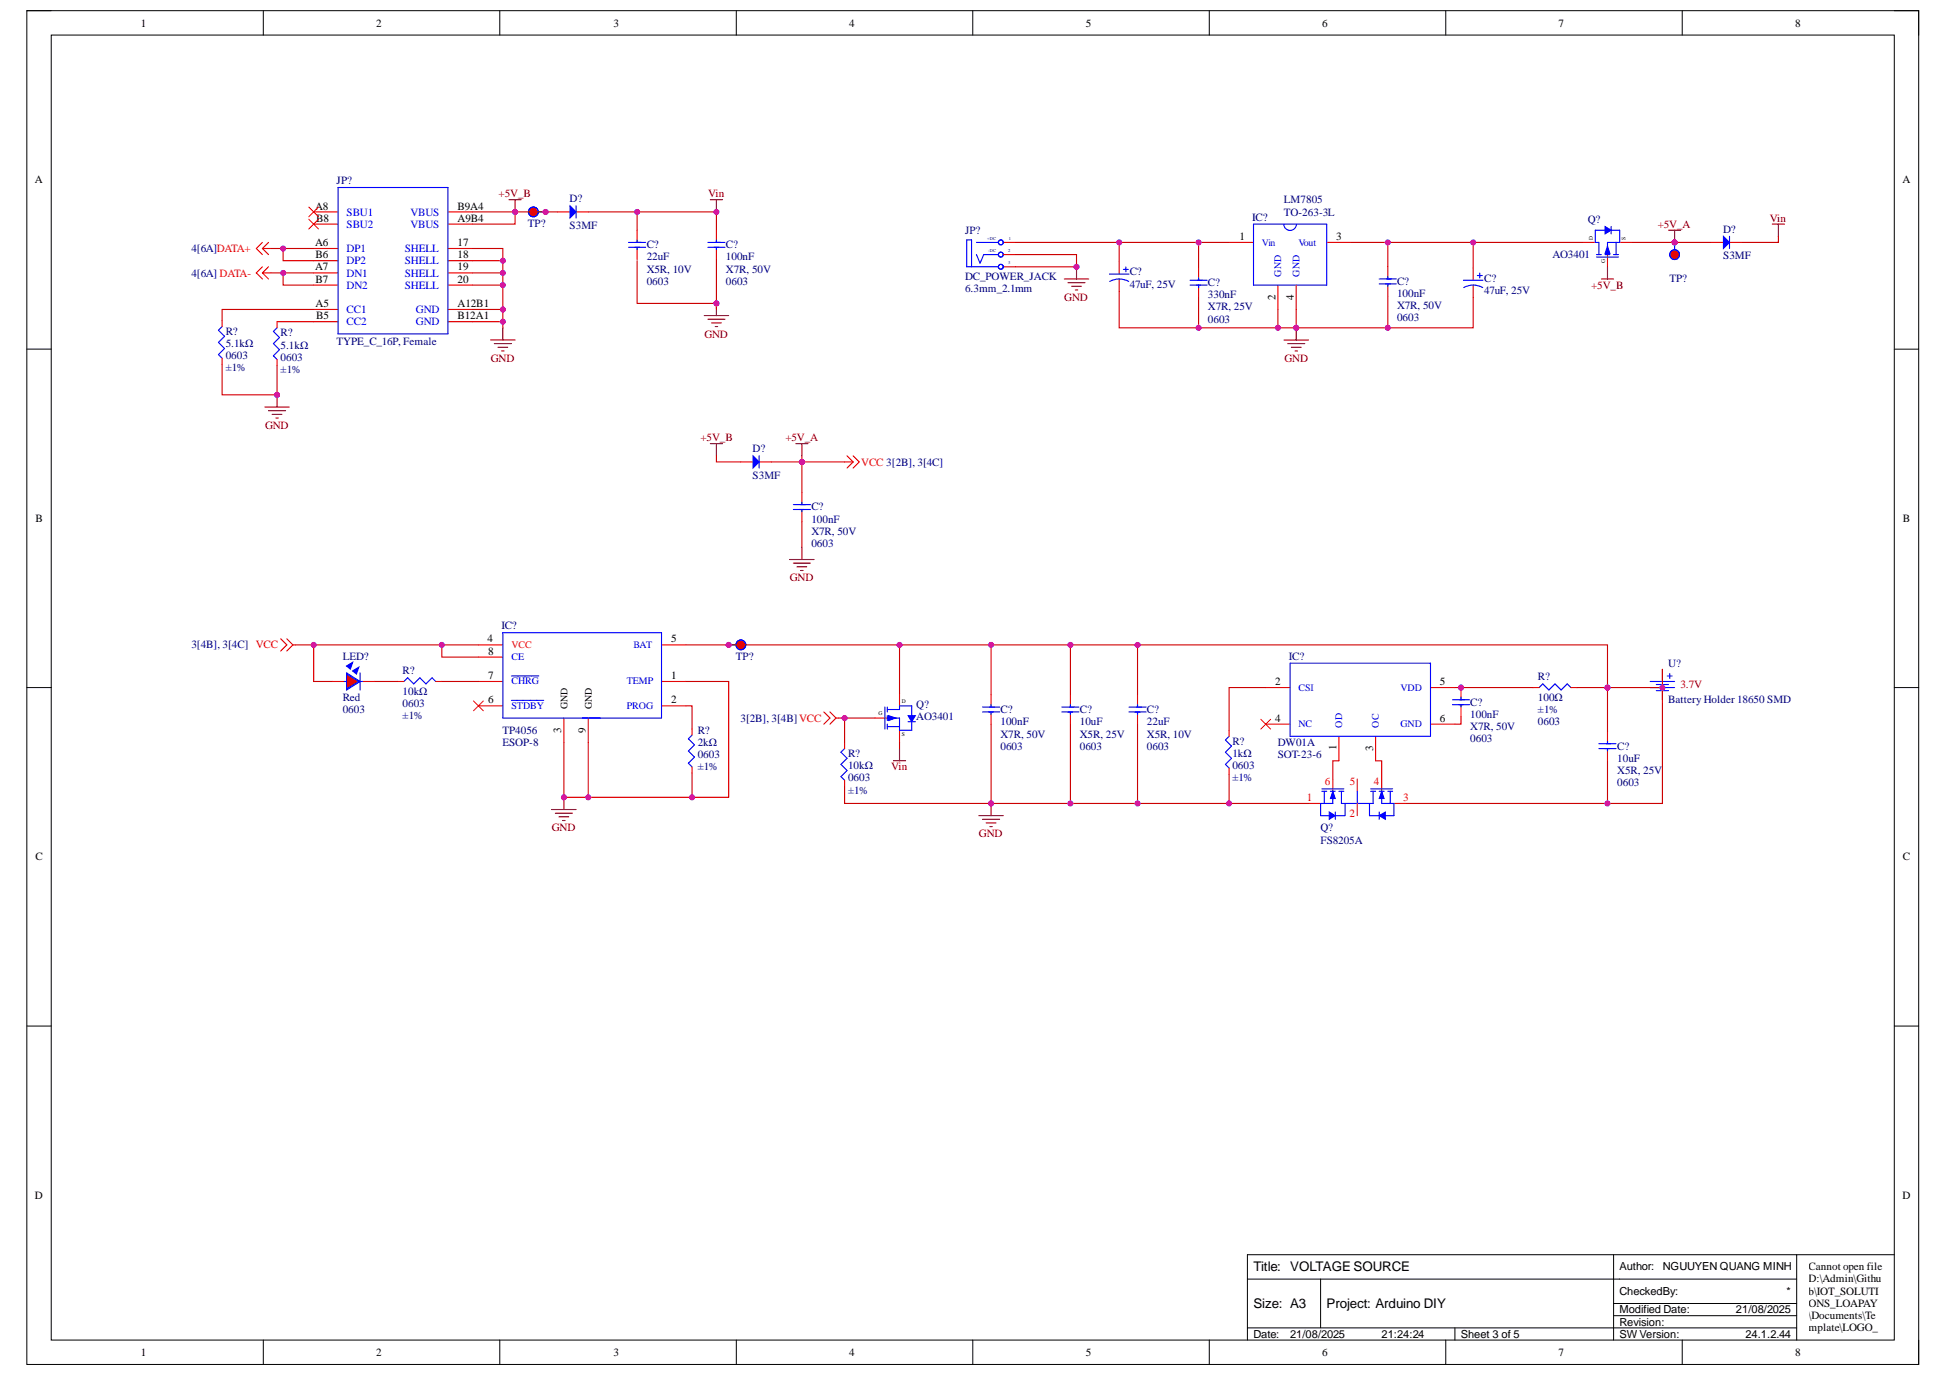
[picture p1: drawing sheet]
<svg xmlns="http://www.w3.org/2000/svg" width="297mm" height="210mm" viewBox="0 0 297 210" stroke-linecap="round" stroke-linejoin="round" font-family="sans-serif">
<path d="M4.1 1.6h288.5v206.4h-288.5z" fill="none" stroke="#000" stroke-width=".15"/>
<path d="M7.8 5.3h281v199h-281z" fill-rule="evenodd" fill="#fff"/>
<g fill="none" stroke="#000" stroke-width=".15">
<path d="M4.1 1.6h3.7M7.8 5.3h281v199h-281zM40.1 1.6v3.7M76.2 1.6v3.7M112.3 1.6v3.7M148.3 1.6v3.7M184.4 1.6v3.7M220.5 1.6v3.7M256.5 1.6v3.7M288.8 1.6h3.8v3.7M4.1 53.2h3.7M288.8 53.2h3.8"/>
<path d="M4.1 104.8h3.7M288.8 104.8h3.8M4.1 156.4h3.7M288.8 156.4h3.8M190.2 195h83.8M201.4 195v7.4M246 198.7h28M246 191.3v13M274 191.3v13M288.8 191.3h-98.6v13M40.1 204.3v3.7M76.2 204.3v3.7"/>
<path d="M112.3 204.3v3.7M148.3 204.3v3.7M184.4 204.3v3.7M190.2 202.4h83.8M220.5 204.3v3.7M221.8 202.4v1.9M246 200.6h28M256.5 204.3v3.7M292.6 204.3v3.7"/>
</g>
<path d="M153 37h1.8M153 38.8h1.8M153 40.7h1.8" fill="none" stroke="#f00" stroke-width=".17"/>
<g fill="none" stroke="#00f" stroke-width=".17">
<path d="M148.9 38.8l.5 1.3 .6-1.3h2.2M148.9 37h3.3M148.1 40.7v-4.1h-.7v4.1h4.8"/>
<circle cx="152.6" cy="38.8" r=".37"/>
<circle cx="152.6" cy="36.9" r=".37"/>
<circle cx="152.6" cy="40.7" r=".37"/>
</g>
<path d="M162.3 42.5h3.7M162.8 43.1h2.7M163.4 43.6h1.5M164 44.2h.3M164.2 40.7v1.8" fill="none" stroke="#800000" stroke-width=".17"/>
<circle cx="164.2" cy="40.7" r=".37" fill="#d11af8"/>
<circle cx="164.2" cy="40.7" r=".37" fill="none" stroke="#d11af8" stroke-width=".15"/>
<path d="M187.4 37h3.7M202.3 37h3.7M194.9 43.5v3.7M197.7 43.5v3.7" fill="none" stroke="#f00" stroke-width=".17"/>
<path d="M191.1 34.2h11.2v9.3h-11.2zM195.8 34.2a.96 .96 0 0 0 .9 .9 .96 .96 0 0 0 1-.9" fill="none" stroke="#00f" stroke-width=".17"/>
<path d="M195.8 51.8h3.7M196.4 52.4h2.6M196.9 52.9h1.5M197.5 53.5h.3M197.7 50v1.8" fill="none" stroke="#800000" stroke-width=".17"/>
<circle cx="197.7" cy="50" r=".37" fill="#d11af8"/>
<circle cx="197.7" cy="50" r=".37" fill="none" stroke="#d11af8" stroke-width=".15"/>
<path d="M254.4 35.1h1.9M255.3 35.1v1.9" fill="none" stroke="#800000" stroke-width=".17"/>
<g fill="none" stroke="#00f" stroke-width=".17">
<path d="M169.2 41.8h3M169.2 42.9a2.96 2.96 0 0 1 2.9 0M171.3 41.1h.7M171.7 40.7v.7M181.5 43.5h2.6M181.5 42.7h2.6M182.8 42.3v.4M182.8 43.5v.3M210.3 43.3h2.6M210.3 42.5h2.6M211.6 42.2v.3M211.6 43.3v.3"/>
<path d="M223.1 42.7h3M223.2 43.8a2.93 2.93 0 0 1 2.9 0M225.3 42h.7M225.6 41.6v.8M76.7 96.4h24.2v13.1h-24.2zM78 103h4.2M78 106.8h4.9M251.6 104.8h3.7M251.6 103.9h3.7M254.2 103h.8M254.6 102.7v.7M201.6 120.2h3.3"/>
<path d="M201.6 120.6h.7M201.9 120.6v1.9M202.9 120.6h.7M203.2 120.6v1.9h-1.8M204.2 120.6h.7M204.5 120.6v1.9"/>
</g>
<g fill="none" stroke="#f00" stroke-width=".17">
<path d="M170.7 39.9v1.9M170.7 42.5v1.9M182.8 40.9v1.8M182.8 43.5v1.8M211.6 40.7v1.8M211.6 43.3v1.8M224.6 40.9v1.8M224.6 43.5v1.8M73 98.3h3.7M100.9 98.3h3.7M73 103.9h3.7M73 107.6h3.7"/>
<path d="M73 100.2h3.7M86 109.5v3.7M89.7 109.5v3.7M100.9 103.9h3.7M100.9 107.6h3.7M203.2 118.8v1.8M253.5 102v1.9M199.5 122.5h1.9"/>
</g>
<path d="M203.2 120.6l.4 1.1h-.7z" fill="#00f"/>
<path d="M203.2 120.6l.4 1.1h-.7z" fill="none" stroke="#00f" stroke-width=".15"/>
<path d="M201.4 122.5v1.8h1.3M204.5 122.5h.6v1.8h-1.5" fill="none" stroke="#00f" stroke-width=".17"/>
<path d="M202.7 123.8l.9 .5-.9 .6z" fill="#00f"/>
<path d="M202.7 123.8l.9 .5-.9 .6z" fill="none" stroke="#00f" stroke-width=".15"/>
<path d="M203.6 123.8v1.1M209 120.2h3.4M209 120.6h.8M209.4 120.6v1.9M210.3 120.6h.8M210.7 120.6v1.9h1.8M211.6 120.6h.8M212 120.6v1.9" fill="none" stroke="#00f" stroke-width=".17"/>
<path d="M210.7 118.8v1.8M212.5 122.5h1.9" fill="none" stroke="#f00" stroke-width=".17"/>
<path d="M210.7 120.6l.4 1.1h-.8z" fill="#00f"/>
<path d="M210.7 120.6l.4 1.1h-.8z" fill="none" stroke="#00f" stroke-width=".15"/>
<path d="M209.4 122.5h-.6v1.8h1.5M212.5 122.5v1.8h-1.3" fill="none" stroke="#00f" stroke-width=".17"/>
<path d="M210.3 124.3l.9-.5v1.1z" fill="#00f"/>
<path d="M210.3 124.3l.9-.5v1.1z" fill="none" stroke="#00f" stroke-width=".15"/>
<path d="M121 77.7h2.6M121 76.9h2.6M122.3 76.6v.3M122.3 77.7v.3M52.5 103.9h.4M52.9 102.6l2 1.3-2 1.3zM54.9 102.6v2.6M54.9 103.9h.4M205.1 122.5h3.7M207 120.6v1.9M210.3 123.8v1.1" fill="none" stroke="#00f" stroke-width=".17"/>
<path d="M122.3 75.1v1.8M122.3 77.7v1.8M50.6 103.9h1.9M55.3 103.9h1.8M207 118.8v1.8M207 122.5v1.8" fill="none" stroke="#f00" stroke-width=".17"/>
<path d="M121.3 67.6h1.9M122.3 67.6v1.9M120.4 85.3h3.7M121 85.8h2.6M121.5 86.4h1.5M122.1 87h.4M122.3 83.4v1.9" fill="none" stroke="#800000" stroke-width=".17"/>
<path d="M52.9 102.8l1.8 1.1-1.8 1.1z" fill="#f00"/>
<path d="M52.9 102.8l1.8 1.1-1.8 1.1zM54.5 101.9l-.3 .5" fill="none" stroke="#00f" stroke-width=".17"/>
<path d="M53.8 102.3l.9-.6-.3 1z" fill="#00f"/>
<path d="M53.6 101.2l-.4 .4M53.8 102.3l.9-.6-.3 1z" fill="none" stroke="#00f" stroke-width=".17"/>
<path d="M52.8 101.5l1-.5-.4 1z" fill="#00f"/>
<path d="M52.8 101.5l1-.5-.4 1zM61.6 103.9l.6-.6 .9 1 .9-1 .9 1 1-1 .5 .6" fill="none" stroke="#00f" stroke-width=".17"/>
<path d="M60.7 103.9h.9M66.4 103.9h1" fill="none" stroke="#f00" stroke-width=".17"/>
<path d="M72.2 106.9l1.5 1.4M73.7 106.9l-1.5 1.4" fill="none" stroke="#f00" stroke-width=".15"/>
<path d="M84.1 123.4h3.7M84.7 124h2.6M85.2 124.5h1.5M85.8 125.1h.4M86 121.5v1.9" fill="none" stroke="#800000" stroke-width=".17"/>
<circle cx="86" cy="121.5" r=".37" fill="#d11af8"/>
<circle cx="86" cy="121.5" r=".37" fill="none" stroke="#d11af8" stroke-width=".15"/>
<path d="M105.5 112.1l-.5 .5 .9 .9-.9 1 .9 .9-.9 .9 .5 .6M134.9 107.8v3.3M135.3 108.2h1.9M135.3 109.5h1.9v1.8M135.3 110.8h1.9M135.3 107.8v.7M135.3 109.1v.7M135.3 110.4v.7" fill="none" stroke="#00f" stroke-width=".17"/>
<path d="M105.5 111.1v1M105.5 116.9v.9M133.4 109.5h1.9M137.2 105.7v1.9M137.2 111.3v1.9" fill="none" stroke="#f00" stroke-width=".17"/>
<path d="M135.5 109.1l1.1 .4-1.1 .3z" fill="#00f"/>
<path d="M135.5 109.1l1.1 .4-1.1 .3z" fill="none" stroke="#00f" stroke-width=".15"/>
<path d="M137.2 108.2v-.6h1.8v1.5M139 110v1.3h-1.8" fill="none" stroke="#00f" stroke-width=".17"/>
<path d="M138.5 109.1h1.1l-.6 .9z" fill="#00f"/>
<path d="M138.5 109.1h1.1l-.6 .9z" fill="none" stroke="#00f" stroke-width=".15"/>
<g fill="none" stroke="#00f" stroke-width=".17">
<path d="M138.5 110h1.1M149.8 108.5h2.6M149.8 107.8h2.6M151.1 107.4v.4M163.2 107.4v.4M172.2 108.5h2.6M172.2 107.8h2.6M173.5 107.4v.4M187.4 112.2l-.5 .6 .9 .9-.9 1 .9 .9-.9 .9 .5 .6M196.7 101.1h21.4v11.1h-21.4zM221.5 107.4h2.6M221.5 106.7h2.6"/>
<path d="M234.7 104.8l.6-.5 .9 .9 .9-.9 .9 .9 1-.9 .5 .5M243.8 114.1h2.6M243.8 113.4h2.6M245.1 113v.4"/>
</g>
<g fill="none" stroke="#f00" stroke-width=".17">
<path d="M151.1 105.9v1.9M163.2 105.9v1.9M173.5 105.9v1.9M187.4 111.3v.9M187.4 117.1v.9M193 104.8h3.7M193 110.4h3.7M204.2 112.2v3.8M209.8 112.2v3.8M218.1 104.8h3.7M218.1 110.4h3.7M233.8 104.8h.9"/>
<path d="M239.5 104.8h1M245.1 111.5v1.9"/>
</g>
<path d="M192.3 109.6l1.5 1.5M193.8 109.6l-1.5 1.5" fill="none" stroke="#f00" stroke-width=".15"/>
<path d="M149.3 124.3h3.7M149.8 124.9h2.6M150.4 125.4h1.5M150.9 126h.4M151.1 122.5v1.8" fill="none" stroke="#800000" stroke-width=".17"/>
<circle cx="151.1" cy="122.5" r=".37" fill="#d11af8"/>
<circle cx="151.1" cy="122.5" r=".37" fill="none" stroke="#d11af8" stroke-width=".15"/>
<path d="M128.8 114.1l-.6 .6 1 .9-1 .9 1 1-1 .9 .6 .5" fill="none" stroke="#00f" stroke-width=".17"/>
<path d="M260.9 37h1.9M263.7 37h1.9M128.8 113.2v.9M128.8 118.9v1" fill="none" stroke="#f00" stroke-width=".17"/>
<path d="M136.2 116h1.9M137.2 114.1v1.9" fill="none" stroke="#800000" stroke-width=".17"/>
<path d="M262.8 36l.9 1-.9 .9z" fill="#00f"/>
<path d="M262.8 36l.9 1-.9 .9z" fill="none" stroke="#00f" stroke-width=".15"/>
<path d="M263.7 36v1.9" fill="none" stroke="#00f" stroke-width=".17"/>
<path d="M270.2 34.2h1.9M271.2 34.2v1.8M74.8 51.8h3.7M75.4 52.4h2.6M75.9 52.9h1.5M76.5 53.5h.4M76.7 50v1.8" fill="none" stroke="#800000" stroke-width=".17"/>
<path d="M85.1 32.3h1.8M87.8 32.3h1.9" fill="none" stroke="#f00" stroke-width=".17"/>
<path d="M86.9 31.4l.9 .9-.9 .9z" fill="#00f"/>
<path d="M86.9 31.4l.9 .9-.9 .9z" fill="none" stroke="#00f" stroke-width=".15"/>
<path d="M87.8 31.4v1.8" fill="none" stroke="#00f" stroke-width=".17"/>
<path d="M77.6 30.4h1.9M78.5 30.4v1.9" fill="none" stroke="#800000" stroke-width=".17"/>
<circle cx="78.5" cy="32.3" r=".37" fill="#d11af8"/>
<circle cx="78.5" cy="32.3" r=".37" fill="none" stroke="#d11af8" stroke-width=".15"/>
<path d="M95.8 37.7h2.7M95.8 37h2.7M97.2 36.6v.4M107.9 37.7h2.6M107.9 37h2.6M109.2 36.6v.4" fill="none" stroke="#00f" stroke-width=".17"/>
<path d="M97.2 35.1v1.9M109.2 35.1v1.9" fill="none" stroke="#f00" stroke-width=".17"/>
<path d="M107.4 48.1h3.7M107.9 48.7h2.6M108.5 49.2h1.5M109.1 49.8h.3M109.2 46.2v1.9" fill="none" stroke="#800000" stroke-width=".17"/>
<circle cx="109.2" cy="46.2" r=".37" fill="#d11af8"/>
<circle cx="109.2" cy="46.2" r=".37" fill="none" stroke="#d11af8" stroke-width=".15"/>
<path d="M108.3 30.4h1.9M109.2 30.4v1.9" fill="none" stroke="#800000" stroke-width=".17"/>
<circle cx="109.2" cy="32.3" r=".37" fill="#d11af8"/>
<circle cx="109.2" cy="32.3" r=".37" fill="none" stroke="#d11af8" stroke-width=".15"/>
<path d="M241.4 37h1.9M245.1 38.8v1.9M247 37h1.8" fill="none" stroke="#f00" stroke-width=".17"/>
<path d="M243.4 39.2h3.4M243.4 38.8h.8M243.8 37v1.8M244.7 38.8h.8M246 38.8h.8M246.4 37v1.8M247 37h-1.9v1.8" fill="none" stroke="#00f" stroke-width=".17"/>
<path d="M245.1 37.5l.4 1.1h-.8z" fill="#00f"/>
<path d="M245.1 37.5l.4 1.1h-.8z" fill="none" stroke="#00f" stroke-width=".15"/>
<path d="M244.7 35.1h-1.4v1.9h.5M245.7 35.1h1.3v1.9" fill="none" stroke="#00f" stroke-width=".17"/>
<path d="M244.7 34.5l1 .6-1 .6z" fill="#00f"/>
<path d="M244.7 34.5l1 .6-1 .6z" fill="none" stroke="#00f" stroke-width=".15"/>
<path d="M245.7 34.5v1.2" fill="none" stroke="#00f" stroke-width=".17"/>
<path d="M244.2 42.5h1.8M245.1 40.7v1.8M108.3 67.6h1.9M109.2 67.6v1.9" fill="none" stroke="#800000" stroke-width=".17"/>
<circle cx="83.2" cy="32.3" r=".37" fill="#d11af8"/>
<circle cx="83.2" cy="32.3" r=".37" fill="none" stroke="#d11af8" stroke-width=".15"/>
<path d="M81.3 32.3h1.9" fill="none" stroke="#00f" stroke-width=".17"/>
<circle cx="83.2" cy="32.3" r=".37" fill="#d11af8"/>
<circle cx="83.2" cy="32.3" r=".37" fill="none" stroke="#d11af8" stroke-width=".15"/>
<circle cx="81.3" cy="32.3" r=".28" fill="none" stroke="#f00" stroke-width=".93"/>
<g fill="none" stroke="#00f" stroke-width=".17">
<path d="M51.6 28.6h16.7v22.3h-16.7zM33.9 49.8l-.6 .5 .9 1-.9 .9 .9 .9-.9 1 .6 .5M42.2 50l-.5 .5 .9 1-.9 .9 .9 .9-.9 .9 .5 .6M111.1 98.3h1.9"/>
<circle cx="81.3" cy="32.3" r=".74"/>
<circle cx="255.3" cy="38.8" r=".74"/>
<circle cx="255.4" cy="38.8" r=".74"/>
<circle cx="113" cy="98.3" r=".74"/>
</g>
<g fill="none" stroke="#f00" stroke-width=".17">
<path d="M47.8 32.3h3.8M47.8 34.2h3.8M47.8 37.9h3.8M47.8 39.7h3.8M68.3 32.3h3.7M68.3 34.2h3.7M68.3 37.9h3.7M68.3 39.7h3.7M33.9 48.8v1M33.9 54.6v.9M42.2 49v1M42.2 54.8v.9"/>
<path d="M47.8 49h3.8M47.8 47.2h3.8M47.8 43.5h3.8M47.8 41.6h3.8M68.3 49h3.7M68.3 47.2h3.7M68.3 43.5h3.7M68.3 41.6h3.7"/>
</g>
<path d="M47.1 31.6l1.5 1.4M47.1 33.4l1.5 1.5M48.6 31.6l-1.5 1.4M48.6 33.4l-1.5 1.5" fill="none" stroke="#f00" stroke-width=".15"/>
<path d="M40.4 62h3.7M40.9 62.6h2.6M41.5 63.2h1.5M42.1 63.7h.3M42.2 60.2v1.8" fill="none" stroke="#800000" stroke-width=".17"/>
<circle cx="42.2" cy="60.2" r=".37" fill="#d11af8"/>
<circle cx="42.2" cy="60.2" r=".37" fill="none" stroke="#d11af8" stroke-width=".15"/>
<path d="M40 37.9l.9 .9M40 37l-.9 .9 .9 .9M40 37.9h1.3M40.9 37l-.9 .9M40 41.6l.9 .9M40 40.7l-.9 .9 .9 .9M40 41.6h1.3M40.9 40.7l-.9 .9M113 70.4h1.8M115.8 70.4h1.8" fill="none" stroke="#f00" stroke-width=".17"/>
<path d="M114.8 69.5l1 .9-1 .9z" fill="#00f"/>
<path d="M114.8 69.5l1 .9-1 .9z" fill="none" stroke="#00f" stroke-width=".15"/>
<path d="M115.8 69.5v1.8" fill="none" stroke="#00f" stroke-width=".17"/>
<path d="M128.8 70.4h1.3M129.2 69.5l.9 .9M130.1 70.4l-.9 .9M130.1 69.5l.9 .9-.9 .9M42.8 97.4l.9 .9-.9 .9M43.7 97.4l1 .9M44.7 98.3l-1 .9M44.7 98.3h.3M125.6 108.5l1 1-1 .9M126.6 108.5l.9 1M127.5 109.5l-.9 .9M127.5 109.5h.4" fill="none" stroke="#f00" stroke-width=".17"/>
<path d="M154.8 38.8h9.4v1.9" fill="none" stroke="#c00" stroke-width=".17"/>
<circle cx="164.2" cy="40.7" r=".37" fill="#d11af8"/>
<circle cx="164.2" cy="40.7" r=".37" fill="none" stroke="#d11af8" stroke-width=".15"/>
<path d="M154.8 40.7h9.4" fill="none" stroke="#c00" stroke-width=".17"/>
<circle cx="164.2" cy="40.7" r=".37" fill="#d11af8"/>
<circle cx="164.2" cy="40.7" r=".37" fill="none" stroke="#d11af8" stroke-width=".15"/>
<path d="M197.7 47.2v2.8" fill="none" stroke="#c00" stroke-width=".17"/>
<circle cx="197.7" cy="50" r=".37" fill="#d11af8"/>
<circle cx="197.7" cy="50" r=".37" fill="none" stroke="#d11af8" stroke-width=".15"/>
<path d="M194.9 47.2v2.8h2.8" fill="none" stroke="#c00" stroke-width=".17"/>
<circle cx="194.9" cy="50" r=".37" fill="#d11af8"/>
<circle cx="194.9" cy="50" r=".37" fill="none" stroke="#d11af8" stroke-width=".15"/>
<circle cx="197.7" cy="50" r=".37" fill="#d11af8"/>
<circle cx="197.7" cy="50" r=".37" fill="none" stroke="#d11af8" stroke-width=".15"/>
<path d="M182.8 37v3.9" fill="none" stroke="#c00" stroke-width=".17"/>
<circle cx="182.8" cy="37" r=".37" fill="#d11af8"/>
<circle cx="182.8" cy="37" r=".37" fill="none" stroke="#d11af8" stroke-width=".15"/>
<path d="M182.8 45.3v4.7h12.1" fill="none" stroke="#c00" stroke-width=".17"/>
<circle cx="182.8" cy="50" r=".37" fill="#d11af8"/>
<circle cx="182.8" cy="50" r=".37" fill="none" stroke="#d11af8" stroke-width=".15"/>
<circle cx="194.9" cy="50" r=".37" fill="#d11af8"/>
<circle cx="194.9" cy="50" r=".37" fill="none" stroke="#d11af8" stroke-width=".15"/>
<path d="M211.6 45.1v4.9h-13.9" fill="none" stroke="#c00" stroke-width=".17"/>
<circle cx="211.6" cy="50" r=".38" fill="#d11af8"/>
<circle cx="211.6" cy="50" r=".38" fill="none" stroke="#d11af8" stroke-width=".15"/>
<circle cx="197.7" cy="50" r=".37" fill="#d11af8"/>
<circle cx="197.7" cy="50" r=".37" fill="none" stroke="#d11af8" stroke-width=".15"/>
<path d="M170.7 37v2.9" fill="none" stroke="#c00" stroke-width=".17"/>
<circle cx="170.7" cy="36.9" r=".37" fill="#d11af8"/>
<circle cx="170.7" cy="36.9" r=".37" fill="none" stroke="#d11af8" stroke-width=".15"/>
<path d="M170.7 44.4v5.6h12.1" fill="none" stroke="#c00" stroke-width=".17"/>
<circle cx="182.8" cy="50" r=".37" fill="#d11af8"/>
<circle cx="182.8" cy="50" r=".37" fill="none" stroke="#d11af8" stroke-width=".15"/>
<path d="M224.6 45.3v4.7h-13" fill="none" stroke="#c00" stroke-width=".17"/>
<circle cx="211.6" cy="50" r=".38" fill="#d11af8"/>
<circle cx="211.6" cy="50" r=".38" fill="none" stroke="#d11af8" stroke-width=".15"/>
<path d="M122.3 79.5v3.9M57.1 103.9h3.6M67.4 103.9h5.6M86 113.2v8.3" fill="none" stroke="#c00" stroke-width=".17"/>
<circle cx="86" cy="121.5" r=".37" fill="#d11af8"/>
<circle cx="86" cy="121.5" r=".37" fill="none" stroke="#d11af8" stroke-width=".15"/>
<path d="M89.7 113.2v8.3M104.6 107.6h.9v3.5" fill="none" stroke="#c00" stroke-width=".17"/>
<circle cx="89.7" cy="121.5" r=".37" fill="#d11af8"/>
<circle cx="89.7" cy="121.5" r=".37" fill="none" stroke="#d11af8" stroke-width=".15"/>
<path d="M105.5 117.8v3.7" fill="none" stroke="#c00" stroke-width=".17"/>
<circle cx="105.5" cy="121.5" r=".37" fill="#d11af8"/>
<circle cx="105.5" cy="121.5" r=".37" fill="none" stroke="#d11af8" stroke-width=".15"/>
<path d="M204.2 116h-1v2.8M209.8 116h.9v2.8M222.8 109.3v1.1h-1M222.8 104.8h11M245.1 104.8v6.7" fill="none" stroke="#c00" stroke-width=".17"/>
<circle cx="245.1" cy="104.8" r=".37" fill="#d11af8"/>
<circle cx="245.1" cy="104.8" r=".37" fill="none" stroke="#d11af8" stroke-width=".15"/>
<path d="M245.1 116v6.5h-30.7" fill="none" stroke="#c00" stroke-width=".17"/>
<circle cx="245.1" cy="122.5" r=".37" fill="#d11af8"/>
<circle cx="245.1" cy="122.5" r=".37" fill="none" stroke="#d11af8" stroke-width=".15"/>
<path d="M187.4 118v4.5h12.1M193 104.8h-5.6v6.5" fill="none" stroke="#c00" stroke-width=".17"/>
<circle cx="187.4" cy="122.5" r=".37" fill="#d11af8"/>
<circle cx="187.4" cy="122.5" r=".37" fill="none" stroke="#d11af8" stroke-width=".15"/>
<path d="M240.5 104.8h4.6" fill="none" stroke="#c00" stroke-width=".17"/>
<circle cx="245.1" cy="104.8" r=".37" fill="#d11af8"/>
<circle cx="245.1" cy="104.8" r=".37" fill="none" stroke="#d11af8" stroke-width=".15"/>
<path d="M151.1 98.3v7.6" fill="none" stroke="#c00" stroke-width=".17"/>
<circle cx="151.1" cy="98.3" r=".37" fill="#d11af8"/>
<circle cx="151.1" cy="98.3" r=".37" fill="none" stroke="#d11af8" stroke-width=".15"/>
<path d="M163.2 98.3v7.6" fill="none" stroke="#c00" stroke-width=".17"/>
<circle cx="163.2" cy="98.3" r=".37" fill="#d11af8"/>
<circle cx="163.2" cy="98.3" r=".37" fill="none" stroke="#d11af8" stroke-width=".15"/>
<path d="M173.5 98.3v7.6" fill="none" stroke="#c00" stroke-width=".17"/>
<circle cx="173.5" cy="98.3" r=".37" fill="#d11af8"/>
<circle cx="173.5" cy="98.3" r=".37" fill="none" stroke="#d11af8" stroke-width=".15"/>
<path d="M163.2 110.4v12.1" fill="none" stroke="#c00" stroke-width=".17"/>
<circle cx="163.2" cy="122.5" r=".37" fill="#d11af8"/>
<circle cx="163.2" cy="122.5" r=".37" fill="none" stroke="#d11af8" stroke-width=".15"/>
<path d="M173.5 110.4v12.1h13.9" fill="none" stroke="#c00" stroke-width=".17"/>
<circle cx="173.5" cy="122.5" r=".37" fill="#d11af8"/>
<circle cx="173.5" cy="122.5" r=".37" fill="none" stroke="#d11af8" stroke-width=".15"/>
<circle cx="187.4" cy="122.5" r=".37" fill="#d11af8"/>
<circle cx="187.4" cy="122.5" r=".37" fill="none" stroke="#d11af8" stroke-width=".15"/>
<path d="M128.8 119.9v2.6h22.3" fill="none" stroke="#c00" stroke-width=".17"/>
<circle cx="151.1" cy="122.5" r=".37" fill="#d11af8"/>
<circle cx="151.1" cy="122.5" r=".37" fill="none" stroke="#d11af8" stroke-width=".15"/>
<path d="M137.2 98.3v7.4" fill="none" stroke="#c00" stroke-width=".17"/>
<circle cx="137.2" cy="98.3" r=".37" fill="#d11af8"/>
<circle cx="137.2" cy="98.3" r=".37" fill="none" stroke="#d11af8" stroke-width=".15"/>
<path d="M255.3 37h5.6M271.2 36v1h-5.6M72 49h4.7M137.2 113.2v.9" fill="none" stroke="#c00" stroke-width=".17"/>
<circle cx="76.7" cy="49" r=".37" fill="#d11af8"/>
<circle cx="76.7" cy="49" r=".37" fill="none" stroke="#d11af8" stroke-width=".15"/>
<path d="M72 39.7h4.7" fill="none" stroke="#c00" stroke-width=".17"/>
<circle cx="76.7" cy="39.7" r=".37" fill="#d11af8"/>
<circle cx="76.7" cy="39.7" r=".37" fill="none" stroke="#d11af8" stroke-width=".15"/>
<path d="M72 41.6h4.7" fill="none" stroke="#c00" stroke-width=".17"/>
<circle cx="76.7" cy="41.6" r=".37" fill="#d11af8"/>
<circle cx="76.7" cy="41.6" r=".37" fill="none" stroke="#d11af8" stroke-width=".15"/>
<path d="M72 43.5h4.7" fill="none" stroke="#c00" stroke-width=".17"/>
<circle cx="76.7" cy="43.5" r=".37" fill="#d11af8"/>
<circle cx="76.7" cy="43.5" r=".37" fill="none" stroke="#d11af8" stroke-width=".15"/>
<path d="M72 32.3h6.5v1.9h-6.5" fill="none" stroke="#c00" stroke-width=".17"/>
<circle cx="78.5" cy="32.3" r=".37" fill="#d11af8"/>
<circle cx="78.5" cy="32.3" r=".37" fill="none" stroke="#d11af8" stroke-width=".15"/>
<path d="M78.5 32.3h6.6" fill="none" stroke="#c00" stroke-width=".17"/>
<circle cx="78.5" cy="32.3" r=".37" fill="#d11af8"/>
<circle cx="78.5" cy="32.3" r=".37" fill="none" stroke="#d11af8" stroke-width=".15"/>
<circle cx="83.2" cy="32.3" r=".37" fill="#d11af8"/>
<circle cx="83.2" cy="32.3" r=".37" fill="none" stroke="#d11af8" stroke-width=".15"/>
<path d="M89.7 32.3h7.5v2.8" fill="none" stroke="#c00" stroke-width=".17"/>
<circle cx="97.1" cy="32.3" r=".37" fill="#d11af8"/>
<circle cx="97.1" cy="32.3" r=".37" fill="none" stroke="#d11af8" stroke-width=".15"/>
<path d="M97.2 32.3h12v2.8" fill="none" stroke="#c00" stroke-width=".17"/>
<circle cx="97.1" cy="32.3" r=".37" fill="#d11af8"/>
<circle cx="97.1" cy="32.3" r=".37" fill="none" stroke="#d11af8" stroke-width=".15"/>
<circle cx="109.2" cy="32.3" r=".37" fill="#d11af8"/>
<circle cx="109.2" cy="32.3" r=".37" fill="none" stroke="#d11af8" stroke-width=".15"/>
<path d="M97.2 39.7v6.5h12" fill="none" stroke="#c00" stroke-width=".17"/>
<circle cx="109.2" cy="46.2" r=".37" fill="#d11af8"/>
<circle cx="109.2" cy="46.2" r=".37" fill="none" stroke="#d11af8" stroke-width=".15"/>
<path d="M206 37h5.6v3.7" fill="none" stroke="#c00" stroke-width=".17"/>
<circle cx="211.6" cy="37" r=".37" fill="#d11af8"/>
<circle cx="211.6" cy="37" r=".37" fill="none" stroke="#d11af8" stroke-width=".15"/>
<path d="M211.6 37h13v3.9" fill="none" stroke="#c00" stroke-width=".17"/>
<circle cx="211.6" cy="37" r=".37" fill="#d11af8"/>
<circle cx="211.6" cy="37" r=".37" fill="none" stroke="#d11af8" stroke-width=".15"/>
<circle cx="224.6" cy="37" r=".37" fill="#d11af8"/>
<circle cx="224.6" cy="37" r=".37" fill="none" stroke="#d11af8" stroke-width=".15"/>
<path d="M224.6 37h16.8" fill="none" stroke="#c00" stroke-width=".17"/>
<circle cx="224.6" cy="37" r=".37" fill="#d11af8"/>
<circle cx="224.6" cy="37" r=".37" fill="none" stroke="#d11af8" stroke-width=".15"/>
<path d="M248.8 37h6.5M42.2 49h5.6M42.2 55.7v4.5M47.8 47.2h-13.9v1.6" fill="none" stroke="#c00" stroke-width=".17"/>
<circle cx="42.2" cy="60.2" r=".37" fill="#d11af8"/>
<circle cx="42.2" cy="60.2" r=".37" fill="none" stroke="#d11af8" stroke-width=".15"/>
<path d="M33.9 55.5v4.7h8.3" fill="none" stroke="#c00" stroke-width=".17"/>
<circle cx="42.2" cy="60.2" r=".37" fill="#d11af8"/>
<circle cx="42.2" cy="60.2" r=".37" fill="none" stroke="#d11af8" stroke-width=".15"/>
<path d="M253.5 107.1v15.4h-8.4" fill="none" stroke="#c00" stroke-width=".17"/>
<circle cx="245.1" cy="122.5" r=".37" fill="#d11af8"/>
<circle cx="245.1" cy="122.5" r=".37" fill="none" stroke="#d11af8" stroke-width=".15"/>
<path d="M245.1 104.8h8.4" fill="none" stroke="#c00" stroke-width=".17"/>
<circle cx="245.1" cy="104.8" r=".37" fill="#d11af8"/>
<circle cx="245.1" cy="104.8" r=".37" fill="none" stroke="#d11af8" stroke-width=".15"/>
<path d="M47.8 37.9h-4.6v1.8h4.6" fill="none" stroke="#c00" stroke-width=".17"/>
<circle cx="43.2" cy="37.9" r=".37" fill="#d11af8"/>
<circle cx="43.2" cy="37.9" r=".37" fill="none" stroke="#d11af8" stroke-width=".15"/>
<path d="M47.8 41.6h-4.6v1.9h4.6" fill="none" stroke="#c00" stroke-width=".17"/>
<circle cx="43.2" cy="41.6" r=".37" fill="#d11af8"/>
<circle cx="43.2" cy="41.6" r=".37" fill="none" stroke="#d11af8" stroke-width=".15"/>
<path d="M41.3 37.9h1.9" fill="none" stroke="#c00" stroke-width=".17"/>
<circle cx="43.2" cy="37.9" r=".37" fill="#d11af8"/>
<circle cx="43.2" cy="37.9" r=".37" fill="none" stroke="#d11af8" stroke-width=".15"/>
<path d="M41.3 41.6h1.9" fill="none" stroke="#c00" stroke-width=".17"/>
<circle cx="43.2" cy="41.6" r=".37" fill="#d11af8"/>
<circle cx="43.2" cy="41.6" r=".37" fill="none" stroke="#d11af8" stroke-width=".15"/>
<path d="M73 98.3h-5.6v1.9h5.6" fill="none" stroke="#c00" stroke-width=".17"/>
<circle cx="67.4" cy="98.3" r=".37" fill="#d11af8"/>
<circle cx="67.4" cy="98.3" r=".37" fill="none" stroke="#d11af8" stroke-width=".15"/>
<path d="M154.8 37h32.6" fill="none" stroke="#c00" stroke-width=".17"/>
<circle cx="170.7" cy="36.9" r=".37" fill="#d11af8"/>
<circle cx="170.7" cy="36.9" r=".37" fill="none" stroke="#d11af8" stroke-width=".15"/>
<circle cx="182.8" cy="37" r=".37" fill="#d11af8"/>
<circle cx="182.8" cy="37" r=".37" fill="none" stroke="#d11af8" stroke-width=".15"/>
<path d="M72 47.2h4.7v2.8" fill="none" stroke="#c00" stroke-width=".17"/>
<circle cx="76.7" cy="47.2" r=".37" fill="#d11af8"/>
<circle cx="76.7" cy="47.2" r=".37" fill="none" stroke="#d11af8" stroke-width=".15"/>
<circle cx="76.7" cy="49" r=".37" fill="#d11af8"/>
<circle cx="76.7" cy="49" r=".37" fill="none" stroke="#d11af8" stroke-width=".15"/>
<path d="M72 37.9h4.7v9.3" fill="none" stroke="#c00" stroke-width=".17"/>
<circle cx="76.7" cy="39.7" r=".37" fill="#d11af8"/>
<circle cx="76.7" cy="39.7" r=".37" fill="none" stroke="#d11af8" stroke-width=".15"/>
<circle cx="76.7" cy="41.6" r=".37" fill="#d11af8"/>
<circle cx="76.7" cy="41.6" r=".37" fill="none" stroke="#d11af8" stroke-width=".15"/>
<circle cx="76.7" cy="43.5" r=".37" fill="#d11af8"/>
<circle cx="76.7" cy="43.5" r=".37" fill="none" stroke="#d11af8" stroke-width=".15"/>
<circle cx="76.7" cy="47.2" r=".37" fill="#d11af8"/>
<circle cx="76.7" cy="47.2" r=".37" fill="none" stroke="#d11af8" stroke-width=".15"/>
<path d="M109.2 39.6v7.6" fill="none" stroke="#c00" stroke-width=".17"/>
<circle cx="109.2" cy="46.2" r=".37" fill="#d11af8"/>
<circle cx="109.2" cy="46.2" r=".37" fill="none" stroke="#d11af8" stroke-width=".15"/>
<path d="M109.2 69.5v.9h3.8M122.3 70.4v4.7" fill="none" stroke="#c00" stroke-width=".17"/>
<circle cx="122.3" cy="70.4" r=".37" fill="#d11af8"/>
<circle cx="122.3" cy="70.4" r=".37" fill="none" stroke="#d11af8" stroke-width=".15"/>
<path d="M122.3 69.5v.9" fill="none" stroke="#c00" stroke-width=".17"/>
<circle cx="122.3" cy="70.4" r=".37" fill="#d11af8"/>
<circle cx="122.3" cy="70.4" r=".37" fill="none" stroke="#d11af8" stroke-width=".15"/>
<path d="M67.4 98.3h-19.6v5.6h2.8" fill="none" stroke="#c00" stroke-width=".17"/>
<circle cx="67.4" cy="98.3" r=".37" fill="#d11af8"/>
<circle cx="67.4" cy="98.3" r=".37" fill="none" stroke="#d11af8" stroke-width=".15"/>
<circle cx="47.8" cy="98.3" r=".37" fill="#d11af8"/>
<circle cx="47.8" cy="98.3" r=".37" fill="none" stroke="#d11af8" stroke-width=".15"/>
<path d="M117.6 70.4h4.7" fill="none" stroke="#c00" stroke-width=".17"/>
<circle cx="122.3" cy="70.4" r=".37" fill="#d11af8"/>
<circle cx="122.3" cy="70.4" r=".37" fill="none" stroke="#d11af8" stroke-width=".15"/>
<path d="M104.6 98.3h140.5v6.5" fill="none" stroke="#c00" stroke-width=".17"/>
<circle cx="137.2" cy="98.3" r=".37" fill="#d11af8"/>
<circle cx="137.2" cy="98.3" r=".37" fill="none" stroke="#d11af8" stroke-width=".15"/>
<circle cx="151.1" cy="98.3" r=".37" fill="#d11af8"/>
<circle cx="151.1" cy="98.3" r=".37" fill="none" stroke="#d11af8" stroke-width=".15"/>
<circle cx="163.2" cy="98.3" r=".37" fill="#d11af8"/>
<circle cx="163.2" cy="98.3" r=".37" fill="none" stroke="#d11af8" stroke-width=".15"/>
<circle cx="173.5" cy="98.3" r=".37" fill="#d11af8"/>
<circle cx="173.5" cy="98.3" r=".37" fill="none" stroke="#d11af8" stroke-width=".15"/>
<circle cx="245.1" cy="104.8" r=".37" fill="#d11af8"/>
<circle cx="245.1" cy="104.8" r=".37" fill="none" stroke="#d11af8" stroke-width=".15"/>
<path d="M151.1 110.4v12.1h22.4" fill="none" stroke="#c00" stroke-width=".17"/>
<circle cx="151.1" cy="122.5" r=".37" fill="#d11af8"/>
<circle cx="151.1" cy="122.5" r=".37" fill="none" stroke="#d11af8" stroke-width=".15"/>
<circle cx="163.2" cy="122.5" r=".37" fill="#d11af8"/>
<circle cx="163.2" cy="122.5" r=".37" fill="none" stroke="#d11af8" stroke-width=".15"/>
<circle cx="173.5" cy="122.5" r=".37" fill="#d11af8"/>
<circle cx="173.5" cy="122.5" r=".37" fill="none" stroke="#d11af8" stroke-width=".15"/>
<path d="M122.3 70.4h6.5M253.5 102v4.7" fill="none" stroke="#c00" stroke-width=".17"/>
<circle cx="122.3" cy="70.4" r=".37" fill="#d11af8"/>
<circle cx="122.3" cy="70.4" r=".37" fill="none" stroke="#d11af8" stroke-width=".15"/>
<path d="M45 98.3h2.8" fill="none" stroke="#c00" stroke-width=".17"/>
<circle cx="47.8" cy="98.3" r=".37" fill="#d11af8"/>
<circle cx="47.8" cy="98.3" r=".37" fill="none" stroke="#d11af8" stroke-width=".15"/>
<path d="M104.6 103.9h6.5v17.6h-25.1" fill="none" stroke="#c00" stroke-width=".17"/>
<circle cx="105.5" cy="121.5" r=".37" fill="#d11af8"/>
<circle cx="105.5" cy="121.5" r=".37" fill="none" stroke="#d11af8" stroke-width=".15"/>
<circle cx="89.7" cy="121.5" r=".37" fill="#d11af8"/>
<circle cx="89.7" cy="121.5" r=".37" fill="none" stroke="#d11af8" stroke-width=".15"/>
<circle cx="86" cy="121.5" r=".37" fill="#d11af8"/>
<circle cx="86" cy="121.5" r=".37" fill="none" stroke="#d11af8" stroke-width=".15"/>
<path d="M127.9 109.5h5.5" fill="none" stroke="#c00" stroke-width=".17"/>
<circle cx="128.8" cy="109.5" r=".37" fill="#d11af8"/>
<circle cx="128.8" cy="109.5" r=".37" fill="none" stroke="#d11af8" stroke-width=".15"/>
<path d="M128.8 109.5v3.7" fill="none" stroke="#c00" stroke-width=".17"/>
<circle cx="128.8" cy="109.5" r=".37" fill="#d11af8"/>
<circle cx="128.8" cy="109.5" r=".37" fill="none" stroke="#d11af8" stroke-width=".15"/>
<g font-size="2.8" fill="#d11af8">
<text x="255.1" y="38.3">PITP?01</text>
<text x="222.3" y="106.4">PIC?06</text>
<text x="253.3" y="106.7">PIU?02</text>
</g>
<g font-size="2.5" fill="#00f">
<text x="96.7" y="39.1">PIC?01</text>
<text x="108.7" y="39.1">PIC?01</text>
<text x="150.6" y="110">PIC?01</text>
<text x="162.6" y="110">PIC?01</text>
<text x="172.9" y="110">PIC?01</text>
<text x="222.3" y="109">PIC?01</text>
<text x="244.8" y="115.7">PIC?01</text>
</g>
<g font-size="2">
<text x="191.1" y="193.8">Title: VOLTAGESOURCE</text>
<text x="191.1" y="199.4">Size: A3</text>
<text x="202.3" y="199.4">Project: Arduino DIY</text>
</g>
<g font-size="1.7">
<text x="21.5" y="4.1">1</text>
<text x="57.3" y="4.1">2</text>
<text x="93.5" y="4.1">3</text>
<text x="129.5" y="4.1">4</text>
<text x="165.6" y="4.1">5</text>
<text x="201.6" y="4.1">6</text>
<text x="237.6" y="4.1">7</text>
<text x="273.8" y="4.1">8</text>
<text x="5.3" y="28">A</text>
<text x="290.1" y="28">A</text>
<text x="48" y="31.9">A8</text>
<text x="48.2" y="33.8">B8</text>
<text x="69.8" y="31.9">B9A4</text>
<text x="69.8" y="33.8">A9B4</text>
<text x="48" y="37.5">A6</text>
<text x="48" y="41.2">A7</text>
<text x="48.1" y="39.4">B6</text>
<text x="69.8" y="37.5">17</text>
<text x="69.8" y="39.4">18</text>
<text x="69.8" y="41.2">19</text>
<text x="189" y="36.6">1</text>
<text x="203.7" y="36.6">3</text>
<text x="48.1" y="46.8">A5</text>
<text x="48.1" y="43.1">B7</text>
<text x="69.8" y="46.8">A12B1</text>
<text x="69.8" y="43.1">20</text>
<text x="194.5" y="45.7" transform="rotate(-90 194.5 45.7)">2</text>
<text x="197.3" y="45.7" transform="rotate(-90 197.3 45.7)">4</text>
<text x="48.2" y="48.7">B5</text>
<text x="69.8" y="48.7">B12A1</text>
<text x="5.4" y="79.6">B</text>
<text x="290.2" y="79.6">B</text>
<text x="74.3" y="97.9">4</text>
<text x="74.4" y="99.8">8</text>
<text x="102.3" y="97.9">5</text>
<text x="74.4" y="107.2">6</text>
<text x="74.4" y="103.5">7</text>
<text x="102.3" y="103.5">1</text>
<text x="102.3" y="107.2">2</text>
<text x="194.4" y="104.4">2</text>
<text x="219.5" y="104.4">5</text>
<text x="85.6" y="111.7" transform="rotate(-90 85.6 111.7)">3</text>
<text x="89.3" y="111.7" transform="rotate(-90 89.3 111.7)">9</text>
<text x="194.4" y="110">4</text>
<text x="219.5" y="110">6</text>
<text x="203.8" y="114.4" transform="rotate(-90 203.8 114.4)">1</text>
<text x="209.4" y="114.5" transform="rotate(-90 209.4 114.5)">3</text>
<text x="5.4" y="131.1">C</text>
<text x="290.2" y="131.1">C</text>
<text x="5.3" y="182.7">D</text>
<text x="290.1" y="182.7">D</text>
<text x="246.9" y="193.6">Author:</text>
<text x="246.9" y="197.4">CheckedBy:</text>
<text x="253.5" y="193.6">NGUUYEN QUANG MINH</text>
<text x="272.4" y="197.4">*</text>
<text x="275.8" y="193.6">Cannot open file</text>
<text x="275.8" y="195.5">D:\Admin\Githu</text>
<text x="275.8" y="197.3">b\IOT_SOLUTI</text>
<text x="191.1" y="203.9">Date:</text>
<text x="196.7" y="203.9">21/08/2025</text>
<text x="210.7" y="203.9">21:24:24</text>
<text x="222.8" y="203.9">Sheet 3 of 5</text>
<text x="246.9" y="203.9">SW Version:</text>
<text x="246.9" y="202.1">Revision:</text>
<text x="246.9" y="200.2">Modified Date:</text>
<text x="264.7" y="200.2">21/08/2025</text>
<text x="266.1" y="203.9">24.1.2.44</text>
<text x="275.8" y="199.2">ONS_LOAPAY</text>
<text x="275.8" y="201.1">\Documents\Te</text>
<text x="275.8" y="202.9">mplate\LOGO_</text>
<text x="21.5" y="206.6">1</text>
<text x="57.3" y="206.6">2</text>
<text x="93.5" y="206.6">3</text>
<text x="129.5" y="206.6">4</text>
<text x="165.6" y="206.6">5</text>
<text x="201.6" y="206.6">6</text>
<text x="237.6" y="206.6">7</text>
<text x="273.8" y="206.6">8 _Altium.png.</text>
<text x="275.8" y="204.8">Nhatkhongbuon</text>
<text x="275.8" y="208.5">File does not</text>
</g>
<g font-size="1.7" fill="#000080">
<text x="51.3" y="28">JP?</text>
<text x="80.5" y="34.6">TP?</text>
<text x="86.9" y="30.8">D?</text>
<text x="86.9" y="34.9">S3MF</text>
<text x="147.2" y="35.7">JP?</text>
<text x="191" y="33.6">IC?</text>
<text x="195.8" y="32.9">TO-263-3L</text>
<text x="195.8" y="31">LM7805</text>
<text x="242.1" y="34">Q?</text>
<text x="262.8" y="35.5">D?</text>
<text x="29.2" y="38.4">4[6A]DATA+</text>
<text x="98.6" y="41.6">X5R, 10V</text>
<text x="98.6" y="37.8">C?</text>
<text x="98.6" y="39.7">22uF</text>
<text x="110.7" y="41.6">X7R, 50V</text>
<text x="110.7" y="37.8">C?</text>
<text x="110.7" y="39.7">100nF</text>
<text x="172.3" y="42">C?</text>
<text x="236.7" y="39.4">AO3401</text>
<text x="262.8" y="39.5">S3MF</text>
<text x="29.2" y="42.2">4[6A] DATA-</text>
<text x="98.6" y="43.4">0603</text>
<text x="110.7" y="43.4">0603</text>
<text x="147.2" y="44.5">6.3mm_2.1mm</text>
<text x="147.2" y="42.7">DC_POWER_JACK</text>
<text x="172.3" y="43.8">47uF, 25V</text>
<text x="184.2" y="47.3">X7R, 25V</text>
<text x="184.2" y="43.6">C?</text>
<text x="184.2" y="45.5">330nF</text>
<text x="213" y="47.1">X7R, 50V</text>
<text x="213" y="43.4">C?</text>
<text x="213" y="45.3">100nF</text>
<text x="226.3" y="42.9">C?</text>
<text x="226.3" y="44.8">47uF, 25V</text>
<text x="254.6" y="42.9">TP?</text>
<text x="34.4" y="51">R?</text>
<text x="34.4" y="52.9">5.1kΩ</text>
<text x="42.8" y="51.3">R?</text>
<text x="42.8" y="53.1">5.1kΩ</text>
<text x="51.3" y="52.5">TYPE_C_16P, Female</text>
<text x="184.2" y="49.2">0603</text>
<text x="213" y="49">0603</text>
<text x="34.4" y="54.7">0603</text>
<text x="34.4" y="56.6">±1%</text>
<text x="42.8" y="55">0603</text>
<text x="42.8" y="56.9">±1%</text>
<text x="114.8" y="68.9">D?</text>
<text x="114.8" y="73">S3MF</text>
<text x="123.7" y="77.8">C?</text>
<text x="123.7" y="81.5">X7R, 50V</text>
<text x="123.7" y="83.4">0603</text>
<text x="123.7" y="79.7">100nF</text>
<text x="76.5" y="95.9">IC?</text>
<text x="29.2" y="98.8">3[4B], 3[4C] VCC</text>
<text x="52.3" y="100.6">LED?</text>
<text x="112.2" y="100.5">TP?</text>
<text x="196.5" y="100.5">IC?</text>
<text x="254.4" y="101.6">U?</text>
<text x="52.3" y="106.9">Red</text>
<text x="61.4" y="107.8">0603</text>
<text x="61.4" y="102.7">R?</text>
<text x="61.4" y="105.9">10kΩ</text>
<text x="139.7" y="108">Q?</text>
<text x="224.2" y="107.5">C?</text>
<text x="234.5" y="103.7">R?</text>
<text x="234.5" y="106.9">100Ω</text>
<text x="254.4" y="107.2">Battery Holder 18650 SMD</text>
<text x="52.3" y="108.7">0603</text>
<text x="61.4" y="109.7">±1%</text>
<text x="76.6" y="113.7">ESOP-8</text>
<text x="76.6" y="111.9">TP4056</text>
<text x="106.4" y="111.9">R?</text>
<text x="106.4" y="113.7">2kΩ</text>
<text x="112.9" y="110">3[2B], 3[4B]VCC</text>
<text x="139.7" y="109.8">AO3401</text>
<text x="152.6" y="112.4">X7R, 50V</text>
<text x="152.6" y="108.7">C?</text>
<text x="152.6" y="110.6">100nF</text>
<text x="164.7" y="112.4">X5R, 25V</text>
<text x="164.7" y="108.7">C?</text>
<text x="164.7" y="110.6">10uF</text>
<text x="174.9" y="112.4">X5R, 10V</text>
<text x="174.9" y="108.7">C?</text>
<text x="174.9" y="110.6">22uF</text>
<text x="187.9" y="113.5">R?</text>
<text x="194.8" y="113.7">DW01A</text>
<text x="224.2" y="111.3">X7R, 50V</text>
<text x="224.2" y="113.1">0603</text>
<text x="224.2" y="109.4">100nF</text>
<text x="234.5" y="108.7">±1%</text>
<text x="234.5" y="110.6">0603</text>
<text x="106.4" y="115.6">0603</text>
<text x="106.4" y="117.4">±1%</text>
<text x="129.3" y="119.1">0603</text>
<text x="129.3" y="115.4">R?</text>
<text x="129.3" y="117.3">10kΩ</text>
<text x="152.6" y="114.3">0603</text>
<text x="164.7" y="114.3">0603</text>
<text x="174.9" y="114.3">0603</text>
<text x="187.9" y="117.3">0603</text>
<text x="187.9" y="119.1">±1%</text>
<text x="187.9" y="115.4">1kΩ</text>
<text x="194.8" y="115.6">SOT-23-6</text>
<text x="246.6" y="118">X5R, 25V</text>
<text x="246.6" y="119.9">0603</text>
<text x="246.6" y="114.3">C?</text>
<text x="246.6" y="116.2">10uF</text>
<text x="129.3" y="121">±1%</text>
<text x="201.4" y="126.7">Q?</text>
<text x="201.4" y="128.6">FS8205A</text>
</g>
<g font-size="1.7" fill="#00f">
<text x="52.9" y="34.7">SBU2</text>
<text x="52.9" y="32.9">SBU1</text>
<text x="62.6" y="32.9">VBUS</text>
<text x="62.6" y="34.7">VBUS</text>
<text x="52.9" y="38.4">DP1</text>
<text x="52.9" y="40.3">DP2</text>
<text x="61.7" y="38.4">SHELL</text>
<text x="61.7" y="40.3">SHELL</text>
<text x="52.9" y="47.7">CC1</text>
<text x="52.9" y="44">DN2</text>
<text x="52.9" y="42.2">DN1</text>
<text x="61.7" y="42.2">SHELL</text>
<text x="61.7" y="44">SHELL</text>
<text x="63.4" y="47.7">GND</text>
<text x="52.9" y="49.6">CC2</text>
<text x="63.4" y="49.6">GND</text>
</g>
<g font-size="1.7" fill="#800000">
<text x="76" y="30.1">+5V_B</text>
<text x="108" y="30.1">Vin</text>
<text x="252.8" y="34.7">+5V_A</text>
<text x="269.9" y="33.8">Vin</text>
<text x="162.3" y="45.9">GND</text>
<text x="242.6" y="44">+5V_B</text>
<text x="107.4" y="51.5">GND</text>
<text x="74.8" y="55.2">GND</text>
<text x="195.9" y="55.2">GND</text>
<text x="40.4" y="65.4">GND</text>
<text x="106.8" y="67.2">+5V_B</text>
<text x="119.8" y="67.2">+5V_A</text>
<text x="120.4" y="88.6">GND</text>
<text x="135.9" y="117.4">Vin</text>
<text x="84.1" y="126.7">GND</text>
<text x="149.3" y="127.7">GND</text>
</g>
<g font-size="1.7" fill="#f00">
<text x="131.3" y="71">VCC 3[2B], 3[4C]</text>
<text x="202" y="119.6">6</text>
<text x="205.8" y="119.6">5</text>
<text x="209.5" y="119.6">4</text>
<text x="199.2" y="122.1">1</text>
<text x="205.8" y="124.5">2</text>
<text x="214" y="122.1">3</text>
</g>
<text font-size="1.7" fill="#980000" x="256.2" y="104.9">3.7V</text>
<g font-size="1.5" fill="#00f">
<text x="192.4" y="37.4">Vin</text>
<text x="198" y="37.4">Vout</text>
<text x="195.4" y="42.2" transform="rotate(-90 195.4 42.2)">GND</text>
<text x="198.1" y="42.2" transform="rotate(-90 198.1 42.2)">GND</text>
<text x="78" y="100.6">CE</text>
<text x="96.6" y="98.8">BAT</text>
<text x="78" y="104.3">CHRG</text>
<text x="95.6" y="104.3">TEMP</text>
<text x="198" y="105.3">CSI</text>
<text x="213.5" y="105.3">VDD</text>
<text x="78" y="108.1">STDBY</text>
<text x="95.6" y="108.1">PROG</text>
<text x="198" y="110.8">NC</text>
<text x="204.7" y="110.9" transform="rotate(-90 204.7 110.9)">OD</text>
<text x="210.2" y="110.9" transform="rotate(-90 210.2 110.9)">OC</text>
<text x="213.5" y="110.8">GND</text>
</g>
<text font-size="1.5" fill="#f00" x="78" y="98.8">VCC</text>
<g font-size="1.5">
<text x="86.5" y="108.1" transform="rotate(-90 86.5 108.1)">GND</text>
<text x="90.2" y="108.1" transform="rotate(-90 90.2 108.1)">GND</text>
</g>
<g font-size=".8">
<text x="242.9" y="36.6" transform="rotate(-90 242.9 36.6)">D</text>
<text x="244.7" y="40.1" transform="rotate(-90 244.7 40.1)">G</text>
<text x="247.9" y="36.6" transform="rotate(-90 247.9 36.6)">S</text>
<text x="137.5" y="107.2">D</text>
<text x="134" y="109.1">G</text>
<text x="137.5" y="112.2">S</text>
</g>
<g font-size=".7" fill="#000080">
<text x="150.5" y="36.6">+DC</text>
<text x="150.7" y="38.4">-DC</text>
<text x="153.7" y="38.4">2</text>
<text x="153.7" y="40.3">3</text>
<text x="153.8" y="36.6">1</text>
</g>
<text font-size=".7" fill="#d11af8" x="110.8" y="98.6">PITP?01</text>
</svg>
